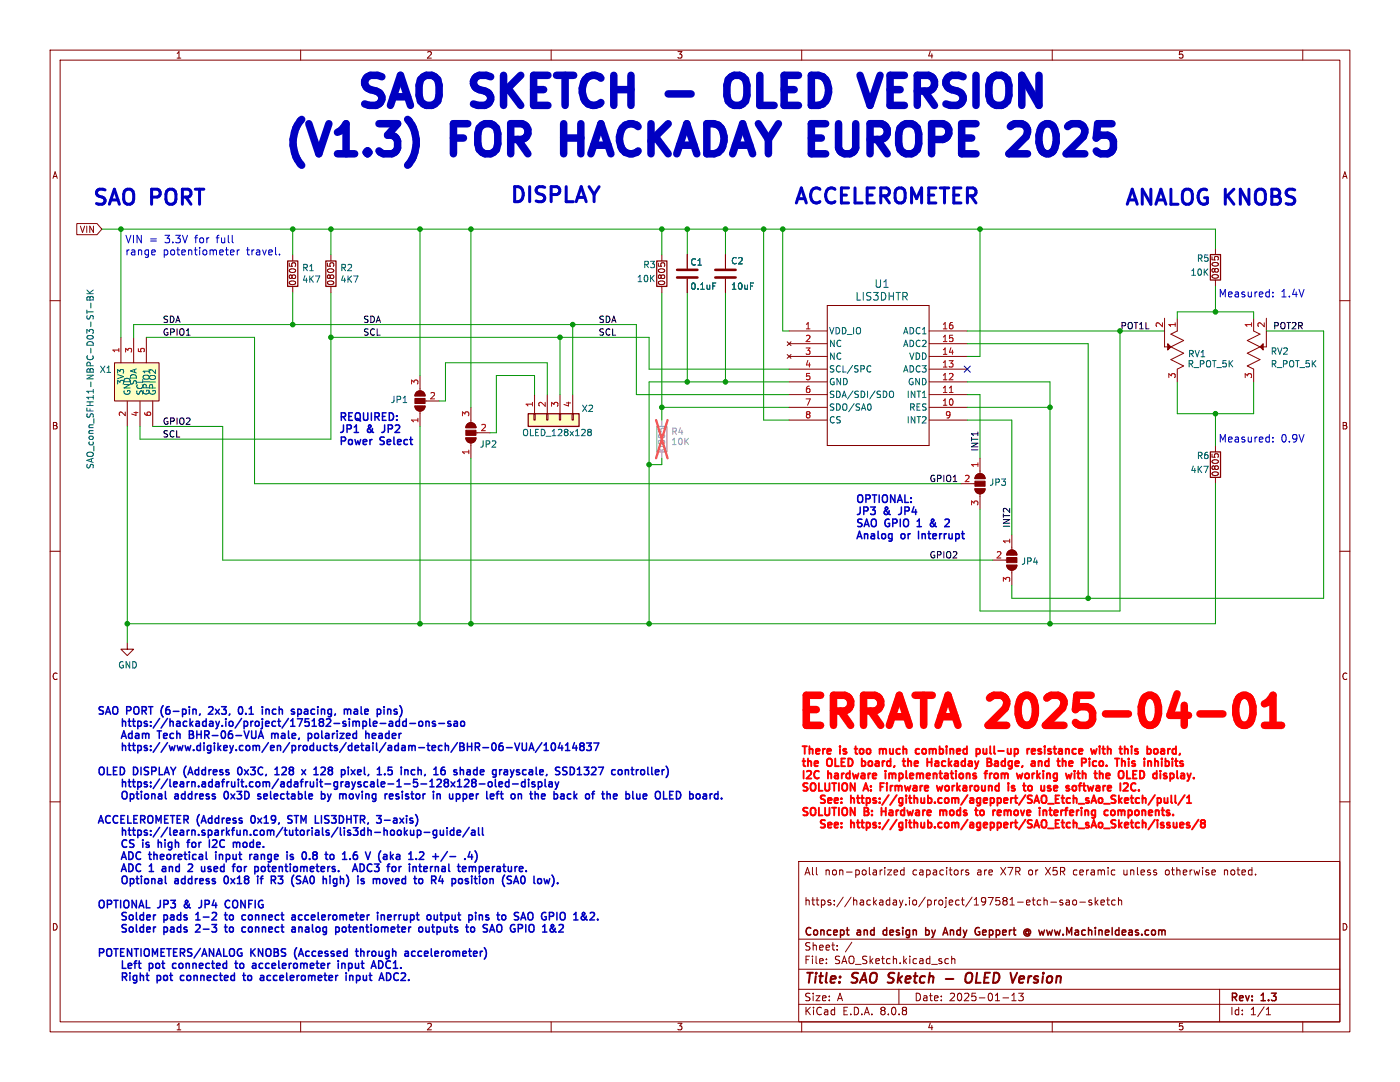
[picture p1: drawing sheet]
<svg xmlns="http://www.w3.org/2000/svg" width="279mm" height="216mm" viewBox="0 0 279 216" stroke-linecap="round" stroke-linejoin="round" font-family="sans-serif">
<g fill="none" stroke="#840000" stroke-width=".2">
<path d="M10 10h259.4v195.9h-259.4zM12 12h255.4v191.9h-255.4zM60 10v2M110 10v2M160 10v2M210 10v2M260 10v2M131.4 52.5v.6M131.9 52.7l.2-.3h.3l.3 .3M132.1 50.8v1.3M132.1 57.2v1.2M137.2 50.8v2.8"/>
<path d="M137.2 55.6v2.8M241.9 51.2v.6M242.4 51.4l.2-.2h.3l.2 .2M242.6 49.5v1.3M242.6 55.9v1.3M10 60h2M157.1 68.2l.8 .8M157.1 70.7l.8 .8M157.5 66h7.6M157.5 78.7h7.6M157.5 76.2h7.6M157.5 73.7h7.6"/>
<path d="M157.5 71.1h7.6M157.5 68.6h7.6M157.9 68.2l-.8 .8M157.9 70.7l-.8 .8M165.1 61h20.3v27.9h-20.3zM185.4 66h7.6M185.4 78.7h7.6M185.4 76.2h7.6M185.4 73.7h7.6M185.4 71.1h7.6M185.4 68.6h7.6M250.2 63.5v2.5l1.3 .7-2.6 1.2 2.6 1.3"/>
<path d="M251.5 69.2l-2.6 1.3 2.6 1.3-2.6 1.2 1.3 .7v2.5M252.7 63.5v5.7h-1.2M267.4 60h2M93 87.4h2a1.02 1.02 0 0 1-1 1 1.02 1.02 0 0 1-1-1zM93.3 84.6a1.02 1.02 0 0 1 1.1-.2 1.02 1.02 0 0 1 .6 .9h-2zM94 81.3v3M94 88.4v3M95 86.4h2.8M157.5 81.3h7.6M157.5 83.8h7.6M185.4 81.3h7.6M185.4 83.8h7.6"/>
<path d="M241.9 90.6v.6M242.4 90.8l.2-.3h.3l.2 .3M242.6 88.9v1.3M242.6 95.3v1.2M10 110h2M267.4 110h2M10 160h2M159.4 171.9h108v32h-108zM177.1 173.6h.8l-.8 1h.8M178.4 174.1l.7-.2v-.2l-.5-.1-.2 .2 .1 .7h.6M180.4 173.7l-.4-.1-.3 .3 .2 .6h.5M180.4 173.1v1.5"/>
<path d="M193.3 173.7l-.4-.1-.2 .2 .1 .2 .5 .2v.3h-.6M208.4 179.1v1.5M208.4 179.7l.2-.1 .3 .1 .1 .9M212.1 179.7l-.4-.1-.2 .2 .1 .2 .5 .2v.3h-.6M212.8 179.7h.6v.9M213.4 179.9l-.5 .1-.2 .2 .2 .4 .5-.1M214.2 179.7l.4-.1 .3 .3v.4l-.3 .3-.4-.1-.1-.2zM214.3 173.7v.7M217.9 179.7l-.4-.1-.2 .2 .1 .2 .5 .2v.3h-.6M218.6 179.1v1.5M219.1 179.6l-.5 .6M220.9 179.6h.5"/>
<path d="M221.1 179.1v1.3l.3 .2M222.6 179.7l-.5-.1-.2 .3 .1 .6h.6M223.2 179.7l.2-.1 .4 .1 .1 .9M223.2 179.1v1.5M224.3 173.6v.8l.2 .2M233.1 173.6l-.4 .1-.1 .2v.5l.5 .2M244.4 173.6v1M244.9 173.7l-.3-.1-.2 .1M267.4 160h2M159.4 197.4h108M159.4 193.4h108M159.4 187.4h108"/>
<path d="M164.9 192.1v.2M164.9 191.4v.1M167.1 189.4v.2M167.1 188.7v.1M170 188l-1.3 1.9M179.4 197.4v3M188.9 191.3l.4 .1M189.3 192.2l-.4 .1M189.9 191.4l.2-.1 .4 .1 .1 .9M189.9 190.8v1.5M200.1 199.1h1.2M201.9 199.7h.9"/>
<path d="M201.9 198.6l.5-.4v1.5M203.3 198.2h.9l-.5 .6 .4 .1v.6l-.2 .2-.6-.2M209.7 180h1.2M215.5 180h1.1M218.7 180l.4 .6M219.7 180.1l.7-.2v-.2l-.5-.1-.2 .2 .1 .7h.6M243.4 197.4v6.5M60 203.9v2M110 203.9v2M159.4 200.4h108M160 203.9v2M210 203.9v2"/>
<path d="M252.7 202.5h.9M252.7 201.4l.4-.4v1.5M260 203.9v2"/>
</g>
<path d="M188.7 195.3h1.6M192.9 194.4a.69 .69 0 0 1 1.1 0 1.47 1.47 0 0 1-.6 1.7l-.5-.1a1.5 1.5 0 0 1 0-1.6zM203.8 194.8l.5 .1 .1 .3-1 .2M204.2 196l-.2 .1" fill="none" stroke="#840000" stroke-width=".4"/>
<path d="M168.9 185.6h.6M169.3 186.6h.2M176.3 185.7v.7M184.7 185.6h.5l.2 .1M184.7 185.1v1.5M185.4 186.4l-.2 .2-.5-.1M188.7 185.1l.5 1.5M196.1 186.4l.2 .2h.3M196.6 185.6h-.3l-.2 .2M196.8 185.9l-.7 .2" fill="none" stroke="#840000" stroke-width=".3"/>
<path d="M189.5 78.3h.7" fill="none" stroke="#a90000" stroke-width=".2"/>
<path d="M142.3 56.5h.6M173.4 73l.4 .1M173.8 74.1l-.4 .1M177.5 78.2l.3-.2a.43 .43 0 0 1 .5 .5v.4a.42 .42 0 0 1-.4 .4 .42 .42 0 0 1-.4-.4zM173.6 80.6a.79 .79 0 0 1 0 1.3" fill="none" stroke="#006464" stroke-width=".2"/>
<path d="M131.1 52.1h2v5.1h-2zM241.6 50.8h2v5.1h-2zM241.6 90.2h2v5.1h-2z" fill="none" stroke="#840000" stroke-width=".25"/>
<path d="M135.1 55.4h4.1M135.1 53.8h4.1" fill="none" stroke="#840000" stroke-width=".51"/>
<g fill="#840000" stroke="#840000" stroke-width=".2">
<path d="M251.5 69.2l.6-.6v1.3z"/>
<path d="M93 87.4h2a1.02 1.02 0 0 1-1 1 1.02 1.02 0 0 1-1-1z"/>
<path d="M93 85.9h2v1h-2z"/>
<path d="M93.3 84.6a1.02 1.02 0 0 1 1.1-.2 1.02 1.02 0 0 1 .6 .9h-2z"/>
</g>
<path d="M105.4 82.6h10.2v2.5h-10.2z" fill="#ffffc2"/>
<g fill="none" stroke="#840000" stroke-width=".2">
<path d="M65.3 52.5v.6M65.8 52.7l.3-.3h.3l.2 .3M66 50.8v1.3M66 57.2v1.2M83.1 78.3a1.02 1.02 0 0 1 1.1-.2 1.02 1.02 0 0 1 .6 .9h-2zM83.8 74.9v3.1M106.7 78.7v3.9M109.2 78.7v3.9M111.8 78.7v3.9M114.3 78.7v3.9M82.8 81h2a1.02 1.02 0 0 1-1 1 1.02 1.02 0 0 1-1-1zM83.8 82v3.1"/>
<path d="M84.8 80h2.8M106.6 82.6h.2v1.2h-.2zM109.1 82.6h.2v1.2h-.2zM111.6 82.6h.3v1.2h-.3zM114.2 82.6h.2v1.2h-.2z"/>
</g>
<path d="M65 52.1h2.1v5.1h-2.1zM105.4 82.6h10.2v2.5h-10.2z" fill="none" stroke="#840000" stroke-width=".25"/>
<path d="M117.5 86.2l-.2-.2 .2-.3h.3l.2 .2-.2 .3M117.5 86.2l-.2 .3v.3l.2 .1h.4l.1-.2v-.2l-.2-.3M117.5 86.2h.3" fill="none" stroke="#006464" stroke-width=".2"/>
<g fill="#840000" stroke="#840000" stroke-width=".2">
<path d="M82.8 81h2a1.02 1.02 0 0 1-1 1 1.02 1.02 0 0 1-1-1z"/>
<path d="M82.8 79.5h2v1h-2z"/>
<path d="M83.1 78.3a1.02 1.02 0 0 1 1.1-.2 1.02 1.02 0 0 1 .6 .9h-2z"/>
</g>
<path d="M22.9 72.4h8.8v7.6h-8.8z" fill="#ffffc2"/>
<g fill="none" stroke="#840000" stroke-width=".2">
<path d="M15.3 44.6h4.1l.9 1.1-.9 1.1h-4.1zM57.7 52.5v.6M58.2 52.7l.3-.3h.3l.2 .3M58.4 50.8v1.3M58.4 57.2v1.2M137.2 50.8v2.8M137.2 55.6v2.8M144.8 50.8v2.8M144.8 55.6v2.8M22.9 72.4h8.8v7.6h-8.8zM24.1 67.3v5.1M26.7 67.3v5.1"/>
<path d="M29.2 67.3v5.1M232.4 63.5v5.7h1.3M233.7 69.2l2.5 1.3-2.5 1.3 2.5 1.2-1.3 .7v2.5M234.9 63.5v2.5l-1.2 .7 2.5 1.2-2.5 1.3M25.4 80v5.1M27.9 80v5.1M30.5 80v5.1M191.8 96.5h2.8M194.6 97.5h2a1.02 1.02 0 0 1-1 1 1.02 1.02 0 0 1-1-1zM194.9 94.8a1.02 1.02 0 0 1 1.1-.2 1.02 1.02 0 0 1 .6 .9h-2zM195.6 91.4v3.1M195.6 98.6v3"/>
<path d="M198.1 111.8h2.8M200.9 112.8h2a1.02 1.02 0 0 1-1 1 1.02 1.02 0 0 1-1-1zM201.2 110a1.02 1.02 0 0 1 1.1-.2 1.02 1.02 0 0 1 .6 .9h-2zM201.9 106.7v3M201.9 113.8v3M25.4 128.3v1.2h1.3l-1.3 1.3-1.3-1.3h1.3"/>
</g>
<path d="M17.3 58.6h1.3M17.3 57.9l.8 .7M17.5 59.3l.2-.1 .2 .2 .3-.3 .3 .1 .1 .7h-1.3zM17.9 59.4v.5M18.6 57.9l-.7 .5M142.3 56.5h.6M17.3 61.9v.7M17.3 62.2h1.3M18.1 60.5v.9" fill="none" stroke="#006464" stroke-width=".2"/>
<g fill="#840000" stroke="#840000" stroke-width=".2">
<path d="M233 68.6l.7 .6-.7 .7z"/>
<path d="M194.9 94.8a1.02 1.02 0 0 1 1.1-.2 1.02 1.02 0 0 1 .6 .9h-2z"/>
<path d="M194.6 96h2v1h-2z"/>
<path d="M194.6 97.5h2a1.02 1.02 0 0 1-1 1 1.02 1.02 0 0 1-1-1z"/>
<path d="M201.2 110a1.02 1.02 0 0 1 1.1-.2 1.02 1.02 0 0 1 .6 .9h-2z"/>
<path d="M200.9 111.3h2v1h-2z"/>
<path d="M200.9 112.8h2a1.02 1.02 0 0 1-1 1 1.02 1.02 0 0 1-1-1z"/>
</g>
<path d="M131.1 85.1h2v5.1h-2z" fill="none" stroke="#a1a1a1" stroke-width=".25"/>
<path d="M131.4 85.5v.6M131.9 85.7l.2-.2h.3l.3 .2M132.1 83.8v1.3M132.1 90.2v1.2" fill="none" stroke="#a1a1a1" stroke-width=".2"/>
<path d="M130.9 83.8l2.3 7.6M133.2 83.8l-2.3 7.6" fill="none" stroke="#e65255" stroke-width=".46"/>
<path d="M142.7 55.4h4.1M142.7 53.8h4.1" fill="none" stroke="#840000" stroke-width=".51"/>
<path d="M57.4 52.1h2v5.1h-2z" fill="none" stroke="#840000" stroke-width=".25"/>
<g fill="none" stroke="#0000c2" stroke-width=".3">
<path d="M76.2 86.3h.1M179.3 102.7h.2M183 105.1h.9M183.2 103.9l-.2 .1M183.3 106v1.5M186.3 104l-.5 .4a.41 .41 0 0 0-.1 .5 .41 .41 0 0 0 .6 .1M186.3 103.7h-.3l-.1 .2 .6 .9M188.8 103.6l.5 .1 .2 .3-1 1.1h1M24.2 147.3l.5-1.5 .5 1.5M24.4 146.9h.7M24.4 143.4v1.5M24.4 148.3v1.5"/>
<path d="M24.4 155.5v1.5M24.4 144.1l.2-.2 .4 .1 .1 .9M24.4 148.9l.2-.1h.4l.1 1M24.4 156.1l.2-.1 .4 .1 .1 .9M24.4 158.1a.5 .5 0 0 1 .6-.2 .5 .5 0 0 1 .4 .5v.5a.5 .5 0 0 1-.5 .5 .5 .5 0 0 1-.5-.5zM25.6 143.9h.5M25.6 148.8h.5M25.6 156h.5M32.6 147.1l.3 .2h.4M32.6 146.6l.3-.3h.2l.3 .3M33.4 146.7l-.8 .1M35.1 158.4h.3l.2 .2v.8"/>
<path d="M35.6 159.3l-.5 .1M35.6 158.8h-.5M36.8 158.4l-.4 .1-.2 .2 .1 .6 .5 .1M39.3 146.6h.8M39.9 142.4l-.1 .3M40.1 145.8v1.5M42.4 141.1l-.5-.1-.3 .2M42.4 141.7l-.8 .8h.9M46.1 158.4l.8 1M46.9 158.4l-.8 1M47.6 141.6l.1-.4 .2-.2a.8 .8 0 0 1 .6 .8 .8 .8 0 0 1-.6 .7l-.2-.1-.1-.5M48.1 153.2l-.2-.1a.8 .8 0 0 0-.5 .7 .8 .8 0 0 0 .5 .8l.2-.2"/>
<path d="M53.1 141.5v1M53.1 141.7l.2-.2 .3 .1 .1 .9M54 157.9v1.3l.2 .2M54.2 146.5l.4-.2 .3 .3M54.2 146.3v1M54.9 146.6l.2-.3 .3 .1 .1 .9M54.9 146.6v.7M54.9 154.6h.8M54.9 153.5l.4-.4v1.5M56.2 146.4h.6l.1 .9M56.9 146.7l-.5 .1-.3 .2 .3 .3h.5M59.6 141.5l.4 .1 .1 .2v.6l-.5 .1"/>
<path d="M60.2 153.6l.8 1M61 153.6l-.8 1M64.2 145.8v1.3l.2 .2M64.6 153.1l.3 .3v.3l-.9 .9h.9M65.4 146.3l-.4 .1M65.5 146.8h-.4l-.2 .2 .1 .3h.5M66.1 158.4l-.4 1M70.1 153.6l.8 1M70.7 141.6h.6l.1 .9M70.9 153.6l-.8 1M71.4 141.9h-.5l-.3 .3 .3 .3 .5-.1M71.7 158.4l-.3 1"/>
<path d="M75.6 146.4h.6l.1 .9M76.3 146.7l-.5 .1-.2 .2 .2 .3h.5M77.5 146.3l-.4 .1-.2 .2 .1 .6 .5 .1M77.5 153.1h.7M77.6 153.7h.4l.3 .2-.2 .6-.5 .1M77.8 141.5l.2 .2v.8M78.6 142.4l.5 .1M79.1 141.5l-.5 .2 .1 .2 .4 .1M81.5 158.5l-.4-.1-.2 .2 .1 .2 .5 .2v.3h-.6M81.8 144.4h1.1M83.4 153.1v1.5M83.4 153.7l.2-.1 .4 .1 .1 .9"/>
<path d="M83.7 144l.4-.1 .3 .3v.4l-.3 .3h-.4l-.1-.3zM85 144.1l.2-.2 .4 .1v.9M85 143.9v1M86.9 144l-.4-.1-.2 .2 .1 .3 .5 .1v.4h-.6M87.6 144.4h1.1M89.9 144l-.3-.1-.2 .2v.3l.5 .1v.4h-.5M90.6 144h.6l.1 .9M91.1 158.5l.4-.1 .3 .3-.2 .6h-.5M91.1 158.4v1.5M91.1 153.7l-.3-.1-.2 .2v.2l.5 .2v.3h-.5M91.3 144.3l-.5 .1-.2 .2 .2 .3h.5M92 144.1l.2-.2 .4 .2 .1 .5-.1 .3h-.4l-.2-.1z"/>
<path d="M94.8 153.6l.4 .1M95.1 158.4v1M95.2 154.5l-.4 .1M95.2 153.1v1.5M95.5 158.4l-.4 .3M95.6 156.4h1.2M96.1 153.6l-.2 .2v.6l.2 .2M96.6 153.9l-.7 .2M97.6 156.1l.3-.1 .3 .3v.4l-.3 .3-.3-.1-.2-.2zM98.9 155.5v1.3l.2 .2M99.6 156.5l.7-.1-.1-.3-.4-.1-.2 .2v.7h.6M101.6 156.1l-.5-.1-.2 .3 .1 .6h.6"/>
<path d="M101.6 155.5v1.5M102.3 156.4h1.1M103.3 154.1l.3 .1 .1 .2-.2 .2h-.3M103.3 153.6l.3 .1M103.4 158.4v1M103.9 158.4l-.5 .2M104.2 148.3v1.2l.3 .3 .4-.1 .2-.2v-1.2M104.4 153.7v.7M104.8 156.1l-.4-.1-.3 .3 .1 .6h.6M104.8 155.5v1.5M105.5 156v1M105.6 149.8l.5-1.5 .5 1.5"/>
<path d="M105.7 149.3h.7M106.7 156.1l-.3-.1-.3 .2 .1 .2 .5 .2v.3h-.6M107.4 156.1l.5-.1 .2 .3-.1 .6h-.6M107.4 156v1.5M108.1 148.2l-1.2 1.9M108.1 158.5l.5-.1 .2 .4-.7 .1M108.1 159.3h.6M108.6 149.8h.8M108.6 148.7l.4-.4v1.5M108.8 155.5v1.3l.2 .2M109.6 156.1h.5l.1 .9M110.1 148.4l.3-.1a.8 .8 0 0 1 .5 .7 .8 .8 0 0 1-.5 .8l-.3-.2-.1-.4z"/>
<path d="M110.2 156.4h-.5l-.2 .2 .2 .4 .5-.1M110.8 156l.3 1M111.1 157l-.3 .5M111.5 156l-.4 1M111.8 148.2l-.4 1.1h1M112.1 148.8v1M112.9 149.8h.8M112.9 148.7l.4-.4v1.5M113.8 158.4l-.4 .1-.2 .2 .1 .6 .5 .1M114.6 148.2l-.3 1.1h.9M115 148.8v1M115.2 154.6h.9"/>
<path d="M116 148.9l-.3 .3 .1 .4 .2 .2 .4-.1 .2-.2-.1-.5-.2-.1M116 148.9l-.3-.3 .3-.3h.4l.2 .2-.3 .4M116 148.9h.3M116.6 153.1h.9l-.5 .6 .4 .1v.6l-.2 .2-.6-.2M117.1 148.3h.9l-.5 .5 .4 .2v.6l-.2 .2-.6-.2M118.1 158.4h.5M118.5 148.3h1l-.6 1.5M118.6 157.9l-.3 .2v1.3M125.1 158.4l.4 .1 .1 .2v.6l-.5 .1M128 153.7l.4-.1 .2 .3v.4l-.2 .3-.4-.1-.1-.2zM129.3 153.1l.1 1.4M133.6 157.9h.8"/>
<path d="M133.6 159.4h.8M135.4 157.9h-.4v1.5h.4M140.5 158.4h.3l.2 .2v.8M141 159.3l-.5 .1M141 158.8h-.5M24.2 171.5l.5-1.5 .5 1.5M24.2 173.9l.5-1.5 .5 1.5M24.4 171.1h.7M24.4 173.5h.7M24.4 165.8l.2-.1h.4l.1 1M24.4 165.2v1.5M24.4 175a.5 .5 0 0 1 .6-.2 .5 .5 0 0 1 .4 .5v.5a.5 .5 0 0 1-.5 .5 .5 .5 0 0 1-.5-.5z"/>
<path d="M25.3 167.7a.71 .71 0 0 0-1 .5 .71 .71 0 0 0 .7 .9l.3-.2M25.6 165.7h.5M33.8 173l.2-.1 .4 .1v.9M34.1 168.1h-.4l-.1 .3v.5l.5 .2M35.1 175.3h.3l.2 .2v.8M35.6 176.2l-.5 .1M35.6 175.7h-.5M36.8 175.3l-.4 .1-.2 .2 .1 .6 .5 .1M39.7 168.1v1M40.1 168.1l-.4 .3M40.2 179.6v1.1a.48 .48 0 0 1-.6 .4M40.2 172.9v.8l.4 .2"/>
<path d="M42.9 172.9l.5 .1v.3l-.7 .1M43.4 173.8l-.5 .1M43.8 170.6l.2-.1 .4 .1v.9M43.8 170.5v1M44.8 168.9l-.3 .2M45.1 170.5v1.5M45.1 171.4l.5 .1M45.2 179.7l.4-.1 .3 .2M45.6 170.5l-.5 .1M46.1 175.3l.8 1M46.9 175.3l-.8 1M49.9 168.9l.2 .2 .5-.1"/>
<path d="M50.1 163v1M50.6 168.1h-.5l-.2 .1M50.6 167.6v1.5M52.1 170.6l.3-.1 .3 .1 .1 .9M52.1 170.5v1M54.1 174.8v1.5M54.1 175.6h.6M54.9 172.9l.2 .4-.7 .1M55 173.8l-.1 .1M57.4 164.2h.7M58.3 162.8l-.6-.1-.3 .3 .2 .4 .5 .2M61 170.1l-.2-.1a.8 .8 0 0 0-.5 .7 .8 .8 0 0 0 .5 .8l.2-.2"/>
<path d="M61.9 175.1v.9l.3 .3 .3-.1M64.1 162.7v1.5M68.4 171.5h.8M68.4 175.3l.2 .2v.8M68.6 170.2l.2-.2v1.5M69.4 176.6l-.3 .3M69.9 171.3v.2M72.4 172.5l.3 .5-.1 .5-.2 .3M72.9 170l.5 1.5 .5-1.5M74.2 172.5a.71 .71 0 0 0-1 .5 .71 .71 0 0 0 .7 .9l.3-.1M75.6 175.3l.2 .2v.8M75.6 172.4l-.5 .6 .5 .1v.7l-.2 .1-.7-.1"/>
<path d="M76.7 163.7h1.2M76.9 175.3l-.3 .1-.2 .2 .1 .6 .4 .1M78.1 170.9l.4 .6M78.5 170.5l-.6 .6M79.1 171v.4M80.8 175.3l-.4 .1-.2 .2 .1 .6 .5 .1M81.6 171.5h.8M81.9 170.2l.1-.2v1.5M83.6 172.9h.5M83.8 172.4v1.3l.2 .2M87.1 165.7h-.4l-.3 .2 .2 .7h.5M87.1 165.7v1.2l-.2 .3-.4-.1"/>
<path d="M87.6 175.8h.9M87.9 165.7v.9l.4 .1 .2-.2M88.1 173.7l.3 .2 .5-.1M88.2 173h.6l.1 .9M88.5 165.7v1M88.9 173.3h-.5l-.3 .2M89.2 165.2v.1M89.2 165.7v1M89.3 169.9l-1.3 1.9M90.6 165.2v1.5M90.6 165.7h-.5l-.2 .2 .1 .7h.6M91.2 166.2l.7-.2v-.3h-.5l-.2 .2 .1 .7h.6"/>
<path d="M92.9 176.2h.5M93.4 175.4l-.3-.1-.2 .2v.2l.5 .2M93.6 165.1l-1.2 1.9M93.8 169.9l-.4 1.1h1M94.1 165.7h.6l.1 1M94.1 170.5v1M94.8 166l-.5 .1-.2 .2 .2 .4 .5-.1M95.5 165.2v1.2l.2 .3M96.3 165.2v1.2l.2 .3M97.8 175.3v1M98.2 175.3l-.4 .2M98.3 172.9v1"/>
<path d="M98.7 172.9l-.4 .3M99.4 172.9l-.2 .1M99.4 173.3l-.3 .2 .3 .4M107.4 175.5l.4-.2 .3 .3-.2 .6-.3 .1-.2-.1M108.6 175.3l.3 1M24.4 191.7v1.5h.7M24.4 194.9h.7l.2-.3-.1-.3-.2-.2h-.6v1.5M24.6 182.1l-.2 .4 .1 .2 .6 .2 .1 .4-.3 .3-.5-.1M24.8 194.9l.5 .7M25 182.1h.2M25.2 184.6l-.6-.1-.2 .1v.5l.7 .2 .1 .4-.3 .3-.5-.1M25.8 192.2l-.2 .2v.6l.2 .2"/>
<path d="M26.3 192.6l-.7 .1M31.7 192.3l-.3-.1-.3 .3 .1 .7h.5M33.3 194.7l-.4-.1-.3 .3 .2 .7h.5M34.1 182.6h.5M34.1 185.1h.5M34.6 183h-.4l-.2 .2 .1 .3 .5 .1M34.6 185.4h-.4l-.2 .2 .1 .3 .5 .1M36 192.2l.4 .1 .1 .2-.1 .6-.4 .1M36.9 180.5v.5M37.6 194.6l.3 .1 .2 .2-.1 .6-.4 .1M40.6 183h1.1M40.6 185.4h1.1"/>
<path d="M45.8 185.3l.3-.3 .3 .1 .2 .2-.2 .6-.3 .1-.3-.3M45.8 182.9l.3-.3h.3l.2 .3-.2 .6-.3 .1-.3-.3M45.9 181l-.3 .1h-.4M48.6 192.4v.7M50.1 194.8v.7M51.2 185l.4 .2v.8M51.2 182.6l.4 .2v.8M53.3 192.2l.4 .1M53.7 193.2h-.4M54.9 194.6l.4 .1M55.3 195.6h-.4M61.1 182.6h.5"/>
<path d="M61.1 185h.3l.2 .2v.8M61.6 183.5l-.5 .1M61.6 185.9l-.5 .1M61.6 185.3l-.5 .1M62.4 184.5v1.3l.2 .2M62.6 182.6h-.2l-.3 .2 .1 .7 .4 .1M62.9 182.9l-.8 .2M69.6 192.3l.4-.1 .3 .3-.2 .7h-.5M69.6 192.2v1.5M70.5 185.5l.7-.2-.1-.2-.4-.1-.2 .2 .1 .7h.5M70.9 192.2l.1 1h.4l.2-.1M70.9 189.8h.6"/>
<path d="M71.1 194.6v1.5M71.1 194.7l.5-.1 .3 .3-.2 .7h-.6M71.1 189.3v1.3l.4 .2M71.6 192.2v1M72.5 194.6l.1 1h.3l.2-.1M73.1 194.6v1M77.9 182.6l.2 .3-.7 .2M78 183.5l-.1 .1M78.5 193.2h.9M78.7 182.6v1M78.9 191.7v1.5M79.1 182.6l-.4 .3"/>
<path d="M79.6 182.6v1M80.1 182.6l-.5 .3M80.3 194.1l-.2 .2M80.9 194.8l-.9 .8h.9M80.9 189.9h.5l.1 .9M80.9 190.7h.6M81.5 190.2l-.6 .1M87.2 185.1l.4-.1 .3 .3-.1 .6h-.6M87.2 185v1.5M88.6 185v.9h.5M89.3 182.6l.3 .3v.4l-.3 .3M90.2 182.6l.1 .9h.5"/>
<path d="M97.7 186l.5-1.5 .5 1.5M97.9 185.6h.7M99.1 182.6h.6M99.4 182.1v1.2l.3 .3M102.5 185.3h.3v.5l-.4 .2M106 182.1a.5 .5 0 0 0-.6 .5v.5a.5 .5 0 0 0 .6 .5M108.3 186h.8M109.6 182.9h.6M110.2 182.1h-.6v1.5"/>
</g>
<path d="M133.4 18.7h4.5M145.4 15.9a2.01 2.01 0 0 1 2.2-.9 2.01 2.01 0 0 1 1.5 2v2a2 2 0 0 1-2 2.1 2 2 0 0 1-2-2.1v-2zM177.6 15h2.9M177.6 17.9h2M81.6 24.1a7 7 0 0 1-.2 8.9M112.5 24.7v6M112.5 27.5h3.4M177.6 21h2.9M208.8 24.7a2.19 2.19 0 0 0-1.4 2.3 3.8 3.8 0 0 0 .8 3.4l.6 .3h.6" fill="none" stroke="#0000c2" stroke-width="1.5"/>
<g fill="none" stroke="#f00" stroke-width=".38">
<path d="M164.1 158.7l-.2 .2-.1 .3 .1 .2 .6 .2 .2 .4-.3 .2h-.6M164.4 158.7l.3 .1M170.5 149.4h.6M170.8 148.9v1.3l.3 .2M171 159.2h.6M171.2 158.7v1.3l.4 .2M171.8 159.2h.6M172 151.4v1.5M172 151.9h.6M172 152.8h.6M175.7 157h.5M175.8 149.4l.4 .2"/>
<path d="M176.2 149.6l.2-.2 .5 .2M176.2 149.6v.8M176.4 156.3h-.7v1.5M176.7 154.3v1M180.1 151.9h.6M180.3 151.4v1.3l.4 .2M181.2 151.4v1.5M181.6 151.9l-.4 .1M184.1 149.6l.2-.2 .5 .2v.5l-.1 .3h-.4l-.2-.1zM186.7 151.9h.5M186.9 156.8l.3 1 .3-.7 .3 .7 .3-1M187.3 152.2l-.5 .1-.2 .2 .2 .4 .5-.1"/>
<path d="M196.2 149.4l.1 1h.4l.2-.1M196.4 154.3h.6M196.7 154v1.3M196.9 149.4v1M197.5 154.3v1M197.6 148.9v1.3l.2 .2M198 154.3l-.3 .1-.2 .2M198.6 151.9h.5l.1 1M199.2 152.2l-.5 .1-.2 .2 .2 .4 .5-.1M200.1 151.9l-.2 .3v.4l.2 .3M202.5 156.8h-.4l-.2 .2 .1 .2 .5 .2v.3h-.6M204.1 154.3l-.3 1"/>
<path d="M205.1 154.3l-.4 .1-.1 .2v.6l.5 .1M206.1 149.4l.4 .1 .1 .3-.7 .1M206.5 150.4h-.4M207.8 149.5l-.4-.1-.2 .2 .1 .2 .5 .2v.4h-.6M208.5 148.9v.2M208.5 149.4v1M209.3 151.9h-.4l-.3 .3 .1 .6h.6M209.3 151.4v1.5M210.5 156.8h.5v.3l-.7 .2M211 157.7l-.5 .1M215 154.3h.5M215.2 153.8v1.3l.3 .2"/>
<path d="M216.1 156.8h.6M216.4 157.7l.3 .1M217.1 156.8l.2 1 .3-.7M220.8 152.7v.2M221 149.6l.3-.2 .3 .1 .1 .9M221 148.9v1.5M221.3 154.3l.2 .4-.7 .1M221.4 155.3h-.1M228.1 153.9l-.6-.1v1.5h.6M228.4 151.4v.1M228.4 151.9v1M229 148.9v1.5"/>
<path d="M229 150.4h.1M229.1 149.4l-.1 .1M231.1 159.2l.5 .1 .1 .2-.1 .6-.5 .1M232.4 159.2v1h.4l.2-.1M233 159.2v1M233.7 158.7v1.3l.3 .2M234.1 149.5h.6M234.1 150.4h.6M234.5 151.9h.6M234.5 158.7v1.3l.3 .2M234.7 151.4v1.3l.4 .2M234.7 148.9v1.5"/>
<path d="M235 155.3h.1M235.5 152.8l.1 .1M235.5 150.4l-.2 .2M235.6 151.9v.4M236.4 158.6l-1.3 2M236.9 159.2l.4-.5v1.5M164.1 163.6l-.2 .2-.1 .3 .1 .2 .6 .2 .2 .4-.3 .3-.6-.1M164.4 163.6l.3 .1M171 164.1h.6M171.2 163.6v1.3l.4 .3M171.8 164.1h.6M175.9 161.2v1.5"/>
<path d="M175.9 161.9h.9M187.6 161.7v1M187.6 161.8l.4-.1 .2 .2M188.2 161.9l.3-.2 .4 .2M188.2 161.9v.8M195.7 161.8l.4-.1 .3 .3-.1 .6-.2 .1-.4-.1M200.4 161.8l.5-.1 .2 .2M200.4 161.7v1M201.1 161.9v.8M201.2 161.8l-.1 .1M210.4 162.2l.7-.2-.1-.2-.4-.1-.2 .2 .1 .7h.5M223.2 161.8l.4-.1 .2 .2"/>
<path d="M223.2 161.7v1M223.8 161.9l.2-.2 .4 .1 .1 .9M223.8 161.9v.8M234.8 165l-.4 .2M234.8 164.1v1.1M235.5 164.6l.7-.1-.1-.3-.4-.1-.2 .3 .1 .7h.5M236.9 160.2h.8M237.4 164.2l-.4-.1-.2 .3 .1 .2 .5 .1v.4h-.6M239.2 163.6l-1.3 1.9M239.9 164.3l-.3-.3 .3-.4 .5 .1 .1 .2-.3 .4M239.9 164.3l-.3 .3 .1 .4 .2 .2 .5-.1 .1-.2-.1-.5-.2-.1M239.9 164.3h.3"/>
</g>
<path d="M247.2 139.3a1.43 1.43 0 0 1 1.5-.6 1.43 1.43 0 0 1 1.1 1.2 4.7 4.7 0 0 1-.6 4.5 1.42 1.42 0 0 1-2.3-.8 5.1 5.1 0 0 1 .3-4.3zM239.5 142.4h4.6M252.3 144.7h3.5M252.3 140.4l.6-.2 .6-.6 .6-.9v6" fill="none" stroke="#f00" stroke-width="1.5"/>
<path d="M30.8 49.9l.2 .3-.7 .2M30.9 50.8l-.1 .1M46 50.4l.7-.2-.1-.3h-.4l-.2 .2 .1 .7h.5M47.3 49.9v1M47.8 49.9l-.5 .3M55.8 50.7v.2M254 59.1v.1M254 58.3v.2M254 87.3v.1M254 88.1v.1" fill="none" stroke="#0000c2" stroke-width=".2"/>
<g fill="none" stroke="#009600" stroke-width=".2">
<path d="M20.3 45.7h222.3v3.8M24.1 45.7v21.6M58.4 45.7v5.1M58.4 58.4v6.4M66 45.7v5.1M66 58.4v29.2h-38.1v-2.5M83.8 45.7v29.2M94 45.7v35.6M132.1 45.7v5.1M132.1 58.4v25.4M137.2 45.7v5.1M137.2 58.4v17.8"/>
<path d="M144.8 45.7v5.1M144.8 58.4v17.8M152.4 45.7v38.1h5.1M156.2 45.7v20.3h1.3M195.6 45.7v25.4h-2.6M242.6 57.2v5M26.7 67.3v-2.5h100.3v13.9h30.5M29.2 67.3h21.6v29.2h141M66 67.3h63.5v6.4h28M106.7 78.7v-3.8h-7.6v11.5h-1.3M109.2 78.7v-6.3h-20.3v7.6h-1.3M111.8 67.3v11.4"/>
<path d="M114.3 64.8v13.9M157.5 76.2h-28v48.3M193 76.2h16.5v48.3M193 66h39.4M193 78.7h2.6v12.7M193 68.6h24.2v50.8M223.5 66v55.9h-27.9v-20.3M234.9 63.5v-1.3h15.3v1.3M234.9 76.2v6.4h15.3v-6.4M252.7 66h11.5v53.4h-62.3v-2.6M25.4 85.1v43.2M30.5 85.1h13.9v26.7h153.7"/>
<path d="M83.8 85.1v39.4M94 91.4v33.1M132.1 91.4v1.3h-2.6M132.1 81.3h25.4M193 83.8h8.9v22.9M193 81.3h16.5M242.6 96.5v28h-217.2M242.6 82.6v6.3"/>
</g>
<path d="M192.4 73.1l1.2 1.2M193.6 73.1l-1.2 1.2" fill="none" stroke="#000084" stroke-width=".2"/>
<g fill="#009600" stroke="#009600" stroke-width=".2">
<circle cx="129.5" cy="124.5" r=".46"/>
<circle cx="94" cy="124.5" r=".46"/>
<circle cx="83.8" cy="45.7" r=".46"/>
<circle cx="94" cy="45.7" r=".46"/>
<circle cx="129.5" cy="92.7" r=".46"/>
<circle cx="114.3" cy="64.8" r=".46"/>
<circle cx="83.8" cy="124.5" r=".46"/>
<circle cx="111.8" cy="67.3" r=".46"/>
<circle cx="195.6" cy="45.7" r=".46"/>
<circle cx="209.5" cy="81.3" r=".46"/>
<circle cx="132.1" cy="45.7" r=".46"/>
<circle cx="137.2" cy="45.7" r=".46"/>
<circle cx="144.8" cy="45.7" r=".46"/>
<circle cx="152.4" cy="45.7" r=".46"/>
<circle cx="156.2" cy="45.7" r=".46"/>
<circle cx="144.8" cy="76.2" r=".46"/>
<circle cx="132.1" cy="81.3" r=".46"/>
<circle cx="137.2" cy="76.2" r=".46"/>
<circle cx="66" cy="45.7" r=".46"/>
<circle cx="58.4" cy="45.7" r=".46"/>
<circle cx="58.4" cy="64.8" r=".46"/>
<circle cx="25.4" cy="124.5" r=".46"/>
<circle cx="24.1" cy="45.7" r=".46"/>
<circle cx="66" cy="67.3" r=".46"/>
<circle cx="217.2" cy="119.4" r=".46"/>
<circle cx="209.5" cy="124.5" r=".46"/>
<circle cx="242.6" cy="82.6" r=".46"/>
<circle cx="242.6" cy="62.2" r=".46"/>
<circle cx="223.5" cy="66" r=".46"/>
</g>
<g font-size="8.4" fill="#0000c2">
<text x="70" y="21.8">SAO</text>
<text x="95" y="21.8">SKETCH</text>
<text x="152.2" y="21.8">OLED</text>
<text x="182.6" y="21.8">VERSION</text>
<text x="55.4" y="31.5">(V1.3)</text>
<text x="90.7" y="31.5">FOR</text>
<text x="116" y="31.5">HACKADAY EUROPE</text>
<text x="212" y="31.5">2025</text>
</g>
<text font-size="8.4" fill="#f00" x="158.5" y="145.5">ERRATA 2025-04-01</text>
<g font-size="4.2" fill="#0000c2">
<text x="18.3" y="41.2">SAO</text>
<text x="30.3" y="41.2">PORT</text>
<text x="101.6" y="40.6">DISPLAY</text>
<text x="158.2" y="40.9">ACCELEROMETER</text>
<text x="224.3" y="41.2">ANALOG KNOBS</text>
</g>
<g font-size="2.8" fill="#840000">
<text x="160.4" y="196.8">Title:</text>
<text x="170.1" y="196.8">SAO Sketch</text>
<text x="195.1" y="196.8">OLED</text>
<text x="205" y="196.8">Version</text>
</g>
<g font-size="2.1" fill="#0000c2">
<text x="24.9" y="48.6">VIN =</text>
<text x="24.9" y="51.1">range</text>
<text x="32.5" y="51.1">potentiometer</text>
<text x="32.9" y="48.6">3.3V</text>
<text x="39.1" y="48.6">for</text>
<text x="43.5" y="48.6">full</text>
<text x="49.3" y="51.1">travel.</text>
<text x="243.1" y="59.4">Measured:</text>
<text x="255.6" y="59.4">1.4V</text>
<text x="67.6" y="84.1">REQUIRED:</text>
<text x="67.6" y="86.5">JP1</text>
<text x="67.6" y="88.9">Power</text>
<text x="73.4" y="86.5">&amp;</text>
<text x="75.9" y="88.9">Select</text>
<text x="77" y="86.5">JP2</text>
<text x="243.1" y="88.4">Measured:</text>
<text x="255.6" y="88.4">0.9V</text>
<text x="170.7" y="100.5">OPTIONAL:</text>
<text x="170.7" y="102.9">JP3</text>
<text x="170.7" y="105.3">SAO</text>
<text x="170.7" y="107.7">Analog</text>
<text x="176.5" y="102.9">&amp;</text>
<text x="176.7" y="105.3">GPIO</text>
<text x="179.9" y="107.7">or</text>
<text x="180.1" y="102.9">JP4</text>
<text x="183.7" y="105.3">1</text>
<text x="184" y="107.7">Interrupt</text>
<text x="186.9" y="105.3">&amp;</text>
<text x="19.3" y="142.7">SAO</text>
<text x="25.3" y="142.7">PORT</text>
<text x="32.8" y="142.7">(6-pin,</text>
<text x="43" y="142.7">2x3,</text>
<text x="49.5" y="142.7">0.1</text>
<text x="54.8" y="142.7">inch</text>
<text x="61.3" y="142.7">spacing,</text>
<text x="72.4" y="142.7">male</text>
<text x="79.5" y="142.7">pins)</text>
<text x="26.3" y="145.1">https://hackaday.io/project/175182-simple-add-ons-sao</text>
<text x="26.3" y="147.5">Adam</text>
<text x="26.3" y="150">https://www.digikey.com/en/products/detail/adam-tech/BHR-06-VUA/10414837</text>
<text x="34" y="147.5">Tech</text>
<text x="40.8" y="147.5">BHR-06-VUA</text>
<text x="57.9" y="147.5">male,</text>
<text x="65.7" y="147.5">polarized</text>
<text x="77.8" y="147.5">header</text>
<text x="19.3" y="154.8">OLED</text>
<text x="26.7" y="154.8">DISPLAY</text>
<text x="37.4" y="154.8">(Address</text>
<text x="48.7" y="154.8">0x3C,</text>
<text x="56.8" y="154.8">128</text>
<text x="62.8" y="154.8">x</text>
<text x="65.8" y="154.8">128</text>
<text x="71.8" y="154.8">pixel,</text>
<text x="79.6" y="154.8">1.5</text>
<text x="84.9" y="154.8">inch,</text>
<text x="92.1" y="154.8">16</text>
<text x="96.7" y="154.8">shade</text>
<text x="105" y="154.8">grayscale,</text>
<text x="118.2" y="154.8">SSD1327</text>
<text x="130" y="154.8">controller)</text>
<text x="26.3" y="157.2">https://learn.adafruit.com/adafruit-grayscale-1-5-128x128-oled-display</text>
<text x="26.3" y="159.6">Optional</text>
<text x="37.4" y="159.6">address</text>
<text x="47.8" y="159.6">0x3D</text>
<text x="55.1" y="159.6">selectable</text>
<text x="68.4" y="159.6">by</text>
<text x="72.6" y="159.6">moving</text>
<text x="82.3" y="159.6">resistor</text>
<text x="92.5" y="159.6">in</text>
<text x="96.4" y="159.6">upper</text>
<text x="104.4" y="159.6">left</text>
<text x="109.9" y="159.6">on</text>
<text x="114.4" y="159.6">the</text>
<text x="119.6" y="159.6">back</text>
<text x="126.6" y="159.6">of</text>
<text x="130.5" y="159.6">the</text>
<text x="135.8" y="159.6">blue</text>
<text x="142.3" y="159.6">OLED</text>
<text x="19.3" y="164.4">ACCELEROMETER (Address</text>
<text x="26.3" y="166.9">https://learn.sparkfun.com/tutorials/lis3dh-hookup-guide/all</text>
<text x="50.8" y="164.4">0x19,</text>
<text x="58.7" y="164.4">STM</text>
<text x="64.8" y="164.4">LIS3DHTR,</text>
<text x="77.7" y="164.4">3-axis)</text>
<text x="26.3" y="169.3">CS</text>
<text x="26.3" y="171.7">ADC</text>
<text x="30.9" y="169.3">is</text>
<text x="32.3" y="171.7">theoretical</text>
<text x="34.6" y="169.3">high</text>
<text x="41.1" y="169.3">for</text>
<text x="46" y="169.3">I2C</text>
<text x="46.1" y="171.7">input</text>
<text x="51.4" y="169.3">mode.</text>
<text x="53.5" y="171.7">range</text>
<text x="61.5" y="171.7">is</text>
<text x="65.2" y="171.7">0.8</text>
<text x="70.5" y="171.7">to</text>
<text x="74.5" y="171.7">1.6</text>
<text x="79.8" y="171.7">V</text>
<text x="82.8" y="171.7">(aka</text>
<text x="89.5" y="171.7">1.2</text>
<text x="94.8" y="171.7">+/-</text>
<text x="26.3" y="174.1">ADC</text>
<text x="26.3" y="176.5">Optional</text>
<text x="32.3" y="174.1">1</text>
<text x="35.5" y="174.1">and</text>
<text x="37.4" y="176.5">address</text>
<text x="41.3" y="174.1">2</text>
<text x="44.5" y="174.1">used</text>
<text x="47.8" y="176.5">0x18</text>
<text x="51.4" y="174.1">for</text>
<text x="55.1" y="176.5">if</text>
<text x="56.3" y="174.1">potentiometers.</text>
<text x="58.4" y="176.5">R3</text>
<text x="63.1" y="176.5">(SA0</text>
<text x="69.9" y="176.5">high)</text>
<text x="77.2" y="174.1">ADC3</text>
<text x="77.5" y="176.5">is</text>
<text x="81.1" y="176.5">moved</text>
<text x="84.7" y="174.1">for</text>
<text x="89.6" y="174.1">internal</text>
<text x="90" y="176.5">to</text>
<text x="94" y="176.5">R4</text>
<text x="98.7" y="176.5">position</text>
<text x="99.9" y="174.1">temperature.</text>
<text x="109.3" y="176.5">(SA0</text>
<text x="19.3" y="181.3">OPTIONAL</text>
<text x="26.3" y="183.8">Solder</text>
<text x="31.6" y="181.3">JP3</text>
<text x="35.2" y="183.8">pads</text>
<text x="37.4" y="181.3">&amp;</text>
<text x="41" y="181.3">JP4</text>
<text x="42.2" y="183.8">1-2</text>
<text x="46.8" y="181.3">CONFIG</text>
<text x="48.6" y="183.8">to</text>
<text x="52.6" y="183.8">connect</text>
<text x="63.1" y="183.8">accelerometer</text>
<text x="80.8" y="183.8">inerrupt</text>
<text x="91.3" y="183.8">output</text>
<text x="100.2" y="183.8">pins</text>
<text x="106.6" y="183.8">to</text>
<text x="110.6" y="183.8">SAO</text>
<text x="116.6" y="183.8">GPIO</text>
<text x="19.3" y="191">POTENTIOMETERS/ANALOG</text>
<text x="26.3" y="186.2">Solder</text>
<text x="35.2" y="186.2">pads</text>
<text x="42.2" y="186.2">2-3</text>
<text x="48.6" y="186.2">to</text>
<text x="50.1" y="191">KNOBS</text>
<text x="52.6" y="186.2">connect</text>
<text x="59.4" y="191">(Accessed</text>
<text x="63.1" y="186.2">analog</text>
<text x="72.4" y="191">through</text>
<text x="72.4" y="186.2">potentiometer</text>
<text x="82.7" y="191">accelerometer)</text>
<text x="89.7" y="186.2">outputs</text>
<text x="99.8" y="186.2">to</text>
<text x="103.7" y="186.2">SAO</text>
<text x="109.8" y="186.2">GPIO</text>
<text x="26.3" y="193.4">Left</text>
<text x="26.3" y="195.8">Right</text>
<text x="32.2" y="193.4">pot</text>
<text x="33.8" y="195.8">pot</text>
<text x="37.5" y="193.4">connected</text>
<text x="39.1" y="195.8">connected</text>
<text x="50.7" y="193.4">to</text>
<text x="52.3" y="195.8">to</text>
<text x="54.7" y="193.4">accelerometer</text>
<text x="56.2" y="195.8">accelerometer</text>
<text x="72.3" y="193.4">input</text>
<text x="73.9" y="195.8">input</text>
<text x="79.7" y="193.4">ADC1.</text>
<text x="81.3" y="195.8">ADC2.</text>
</g>
<g font-size="2.1" fill="#006464">
<text x="174.4" y="57.6">U1</text>
<text x="170.6" y="60.2">LIS3DHTR</text>
</g>
<g font-size="2.1" fill="#f00">
<text x="159.8" y="150.6">There</text>
<text x="159.8" y="153.1">the</text>
<text x="159.8" y="155.5">I2C</text>
<text x="165.3" y="153.1">OLED</text>
<text x="165.5" y="155.5">hardware</text>
<text x="167.9" y="150.6">is</text>
<text x="171.8" y="150.6">too</text>
<text x="173.1" y="153.1">board,</text>
<text x="177.4" y="150.6">much</text>
<text x="177.8" y="155.5">implementations</text>
<text x="182.2" y="153.1">the</text>
<text x="185.5" y="150.6">combined</text>
<text x="187.8" y="153.1">Hackaday</text>
<text x="198.4" y="150.6">pull-up</text>
<text x="198.6" y="155.5">from</text>
<text x="200.6" y="153.1">Badge,</text>
<text x="205.8" y="155.5">working</text>
<text x="209.4" y="150.6">resistance</text>
<text x="210.3" y="153.1">and</text>
<text x="216.4" y="155.5">with</text>
<text x="216.4" y="153.1">the</text>
<text x="222" y="153.1">Pico.</text>
<text x="223" y="155.5">the</text>
<text x="223.1" y="150.6">with</text>
<text x="228.6" y="155.5">OLED</text>
<text x="229.6" y="153.1">This</text>
<text x="229.7" y="150.6">this</text>
<text x="236.1" y="153.1">inhibits</text>
<text x="236.3" y="155.5">display.</text>
<text x="159.8" y="158">SOLUTION</text>
<text x="165.8" y="160.5">See:</text>
<text x="172.6" y="160.5">https://github.com/ageppert/SAO_Etch_sAo_Sketch/pull/1</text>
<text x="172.7" y="158">A:</text>
<text x="176.8" y="158">Firmware</text>
<text x="189" y="158">workaround</text>
<text x="204" y="158">is</text>
<text x="207.9" y="158">to</text>
<text x="212.2" y="158">use</text>
<text x="218.1" y="158">software</text>
<text x="159.8" y="162.9">SOLUTION</text>
<text x="165.8" y="165.4">See:</text>
<text x="172.6" y="165.4">https://github.com/ageppert/SAO_Etch_sAo_Sketch/issues/8</text>
<text x="172.7" y="162.9">B:</text>
<text x="177" y="162.9">Hardware</text>
<text x="189.5" y="162.9">mods</text>
<text x="197.5" y="162.9">to</text>
<text x="201.8" y="162.9">remove</text>
<text x="211.9" y="162.9">interfering</text>
<text x="225.7" y="162.9">components.</text>
</g>
<g font-size="2.1" fill="#840000">
<text x="160.4" y="174.9">All</text>
<text x="164.6" y="174.9">non-polarized</text>
<text x="182.1" y="174.9">capacitors</text>
<text x="195.2" y="174.9">are</text>
<text x="200" y="174.9">X7R</text>
<text x="205.7" y="174.9">or</text>
<text x="209.3" y="174.9">X5R</text>
<text x="214.9" y="174.9">ceramic</text>
<text x="225.1" y="174.9">unless</text>
<text x="233.6" y="174.9">otherwise</text>
<text x="245.5" y="174.9">noted.</text>
<text x="160.4" y="180.9">https://hackaday.io/project/197581-etch-sao-sketch</text>
<text x="160.4" y="189.9">Sheet:</text>
<text x="160.4" y="187.1">Concept</text>
<text x="171.1" y="187.1">and</text>
<text x="177" y="187.1">design</text>
<text x="186" y="187.1">by</text>
<text x="190.2" y="187.1">Andy</text>
<text x="197.1" y="187.1">Geppert</text>
<text x="207.4" y="187.1">@ www.MachineIdeas.com</text>
<text x="160.4" y="192.6">File:</text>
<text x="166.5" y="192.6">SAO_Sketch.kicad_sch</text>
<text x="160.4" y="202.8">KiCad</text>
<text x="160.4" y="200">Size:</text>
<text x="167.1" y="200">A</text>
<text x="168.1" y="202.8">E.D.A.</text>
<text x="175.7" y="202.8">8.0.8</text>
<text x="182.4" y="200">Date:</text>
<text x="189.4" y="200">2025-01-13</text>
<text x="245.4" y="200.2">Rev:</text>
<text x="245.4" y="202.8">Id:</text>
<text x="249.5" y="202.8">1/1</text>
<text x="251.8" y="200.2">1.3</text>
</g>
<g font-size="1.8" fill="#840000">
<text x="35" y="11.9">1</text>
<text x="85" y="11.9">2</text>
<text x="135" y="11.9">3</text>
<text x="185" y="11.9">4</text>
<text x="235" y="11.9">5</text>
<text x="10.3" y="35.9">A</text>
<text x="267.7" y="35.9">A</text>
<text x="15.8" y="46.7">VIN</text>
<text x="59.3" y="57.1" transform="rotate(-90 59.3 57.1)">0805</text>
<text x="66.9" y="57.1" transform="rotate(-90 66.9 57.1)">0805</text>
<text x="133" y="57.1" transform="rotate(-90 133 57.1)">0805</text>
<text x="243.4" y="55.9" transform="rotate(-90 243.4 55.9)">0805</text>
<text x="10.3" y="85.9">B</text>
<text x="267.7" y="85.9">B</text>
<text x="243.4" y="95.2" transform="rotate(-90 243.4 95.2)">0805</text>
<text x="10.3" y="135.9">C</text>
<text x="267.7" y="135.9">C</text>
<text x="10.3" y="185.9">D</text>
<text x="267.7" y="185.9">D</text>
<text x="35" y="205.8">1</text>
<text x="85" y="205.8">2</text>
<text x="135" y="205.8">3</text>
<text x="185" y="205.8">4</text>
<text x="235" y="205.8">5</text>
</g>
<g font-size="1.8" fill="#006464">
<text x="128.3" y="53.7">R3</text>
<text x="137.7" y="53.2">C1</text>
<text x="145.8" y="52.9">C2</text>
<text x="238.8" y="52.4">R5</text>
<text x="60.2" y="54.3">R1</text>
<text x="60.2" y="56.6">4K7</text>
<text x="67.8" y="54.3">R2</text>
<text x="67.8" y="56.6">4K7</text>
<text x="127" y="56.5">10K</text>
<text x="137.7" y="58">0.1uF</text>
<text x="145.8" y="58">10uF</text>
<text x="237.5" y="55.2">10K</text>
<text x="165.4" y="66.9">VDD_IO</text>
<text x="165.4" y="69.4">NC</text>
<text x="165.4" y="72">NC</text>
<text x="180.1" y="69.4">ADC2</text>
<text x="180.1" y="66.9">ADC1</text>
<text x="181.3" y="72">VDD</text>
<text x="237" y="71.5">RV1</text>
<text x="253.5" y="71">RV2</text>
<text x="19.8" y="74.6">X1</text>
<text x="165.4" y="74.5">SCL/SPC</text>
<text x="165.4" y="77.1">GND</text>
<text x="180.1" y="74.5">ADC3</text>
<text x="181.1" y="77.1">GND</text>
<text x="236.9" y="73.5">R_POT_5K</text>
<text x="253.5" y="73.5">R_POT_5K</text>
<text x="77.9" y="80.6">JP1</text>
<text x="116" y="82.4">X2</text>
<text x="165.4" y="79.6">SDA/SDI/SDO</text>
<text x="165.4" y="82.1">SDO/SA0</text>
<text x="180.9" y="79.6">INT1</text>
<text x="181.3" y="82.1">RES</text>
<text x="95.7" y="89.5">JP2</text>
<text x="104.1" y="87.2">OLED_128x128</text>
<text x="165.4" y="84.7">CS</text>
<text x="180.9" y="84.7">INT2</text>
<text x="18.9" y="93.7" transform="rotate(-90 18.9 93.7)">SAO_conn_SFH11-NBPC-D03-ST-BK</text>
<text x="237.5" y="94.6">4K7</text>
<text x="238.8" y="91.8">R6</text>
<text x="197.4" y="97.1">JP3</text>
<text x="203.7" y="112.9">JP4</text>
<text x="23.5" y="133.6">GND</text>
</g>
<g font-size="1.8" fill="#0f0f0f">
<text x="32.4" y="64.5">SDA</text>
<text x="72.4" y="64.5">SDA</text>
<text x="119.4" y="64.5">SDA</text>
<text x="223.5" y="65.8">POT1L</text>
<text x="254" y="65.8">POT2R</text>
<text x="32.4" y="67">GPIO1</text>
<text x="72.4" y="67">SCL</text>
<text x="119.4" y="67">SCL</text>
<text x="32.4" y="84.8">GPIO2</text>
<text x="32.4" y="87.4">SCL</text>
<text x="195.3" y="90.2" transform="rotate(-90 195.3 90.2)">INT1</text>
<text x="185.4" y="96.3">GPIO1</text>
<text x="201.7" y="105.4" transform="rotate(-90 201.7 105.4)">INT2</text>
<text x="185.4" y="111.5">GPIO2</text>
</g>
<g font-size="1.8" fill="#a90000">
<text x="160.6" y="65.8">1</text>
<text x="187.9" y="65.8">16</text>
<text x="232.2" y="65.5" transform="rotate(-90 232.2 65.5)">2</text>
<text x="234.7" y="65.5" transform="rotate(-90 234.7 65.5)">1</text>
<text x="249.9" y="65.5" transform="rotate(-90 249.9 65.5)">1</text>
<text x="252.5" y="65.5" transform="rotate(-90 252.5 65.5)">2</text>
<text x="160.6" y="68.3">2</text>
<text x="160.6" y="70.9">3</text>
<text x="187.9" y="70.9">14</text>
<text x="187.9" y="68.3">15</text>
<text x="83.6" y="76.9" transform="rotate(-90 83.6 76.9)">3</text>
<text x="160.6" y="73.4">4</text>
<text x="160.6" y="75.9">5</text>
<text x="187.9" y="75.9">12</text>
<text x="187.9" y="73.4">13</text>
<text x="234.7" y="75.6" transform="rotate(-90 234.7 75.6)">3</text>
<text x="249.9" y="75.6" transform="rotate(-90 249.9 75.6)">3</text>
<text x="85.7" y="79.8">2</text>
<text x="93.7" y="83.3" transform="rotate(-90 93.7 83.3)">3</text>
<text x="106.4" y="81.4" transform="rotate(-90 106.4 81.4)">1</text>
<text x="109" y="81.4" transform="rotate(-90 109 81.4)">2</text>
<text x="111.5" y="81.4" transform="rotate(-90 111.5 81.4)">3</text>
<text x="114" y="81.4" transform="rotate(-90 114 81.4)">4</text>
<text x="160.6" y="78.5">6</text>
<text x="160.6" y="81">7</text>
<text x="160.6" y="83.6">8</text>
<text x="187.9" y="81">10</text>
<text x="187.9" y="78.5">11</text>
<text x="188.5" y="83.6">9</text>
<text x="83.6" y="84.5" transform="rotate(-90 83.6 84.5)">1</text>
<text x="95.8" y="86.1">2</text>
<text x="93.7" y="90.9" transform="rotate(-90 93.7 90.9)">1</text>
<text x="195.3" y="93.4" transform="rotate(-90 195.3 93.4)">1</text>
<text x="192.3" y="96.3">2</text>
<text x="195.3" y="101" transform="rotate(-90 195.3 101)">3</text>
<text x="198.7" y="111.5">2</text>
<text x="201.7" y="108.7" transform="rotate(-90 201.7 108.7)">1</text>
<text x="201.7" y="116.3" transform="rotate(-90 201.7 116.3)">3</text>
</g>
<g font-size="1.8" fill="#989898">
<text x="133.9" y="87">R4</text>
<text x="133.9" y="89">10K</text>
</g>
<text font-size="1.8" fill="#a1a1a1" x="133" y="90.2" transform="rotate(-90 133 90.2)">0805</text>
<g font-size="1.7" fill="#a90000">
<text x="23.9" y="70.5" transform="rotate(-90 23.9 70.5)">1</text>
<text x="26.4" y="70.5" transform="rotate(-90 26.4 70.5)">3</text>
<text x="29" y="70.5" transform="rotate(-90 29 70.5)">5</text>
<text x="25.1" y="83.2" transform="rotate(-90 25.1 83.2)">2</text>
<text x="27.7" y="83.2" transform="rotate(-90 27.7 83.2)">4</text>
<text x="30.2" y="83.2" transform="rotate(-90 30.2 83.2)">6</text>
</g>
<g font-size="1.7" fill="#006464">
<text x="25" y="76.9" transform="rotate(-90 25 76.9)">3V3</text>
<text x="27.5" y="77" transform="rotate(-90 27.5 77)">SDA</text>
<text x="26.2" y="79" transform="rotate(-90 26.2 79)">GND</text>
<text x="28.8" y="79" transform="rotate(-90 28.8 79)">SCL</text>
<text x="30" y="79" transform="rotate(-90 30 79)">GPIO1</text>
<text x="31.3" y="79" transform="rotate(-90 31.3 79)">GPIO2</text>
</g>
</svg>
